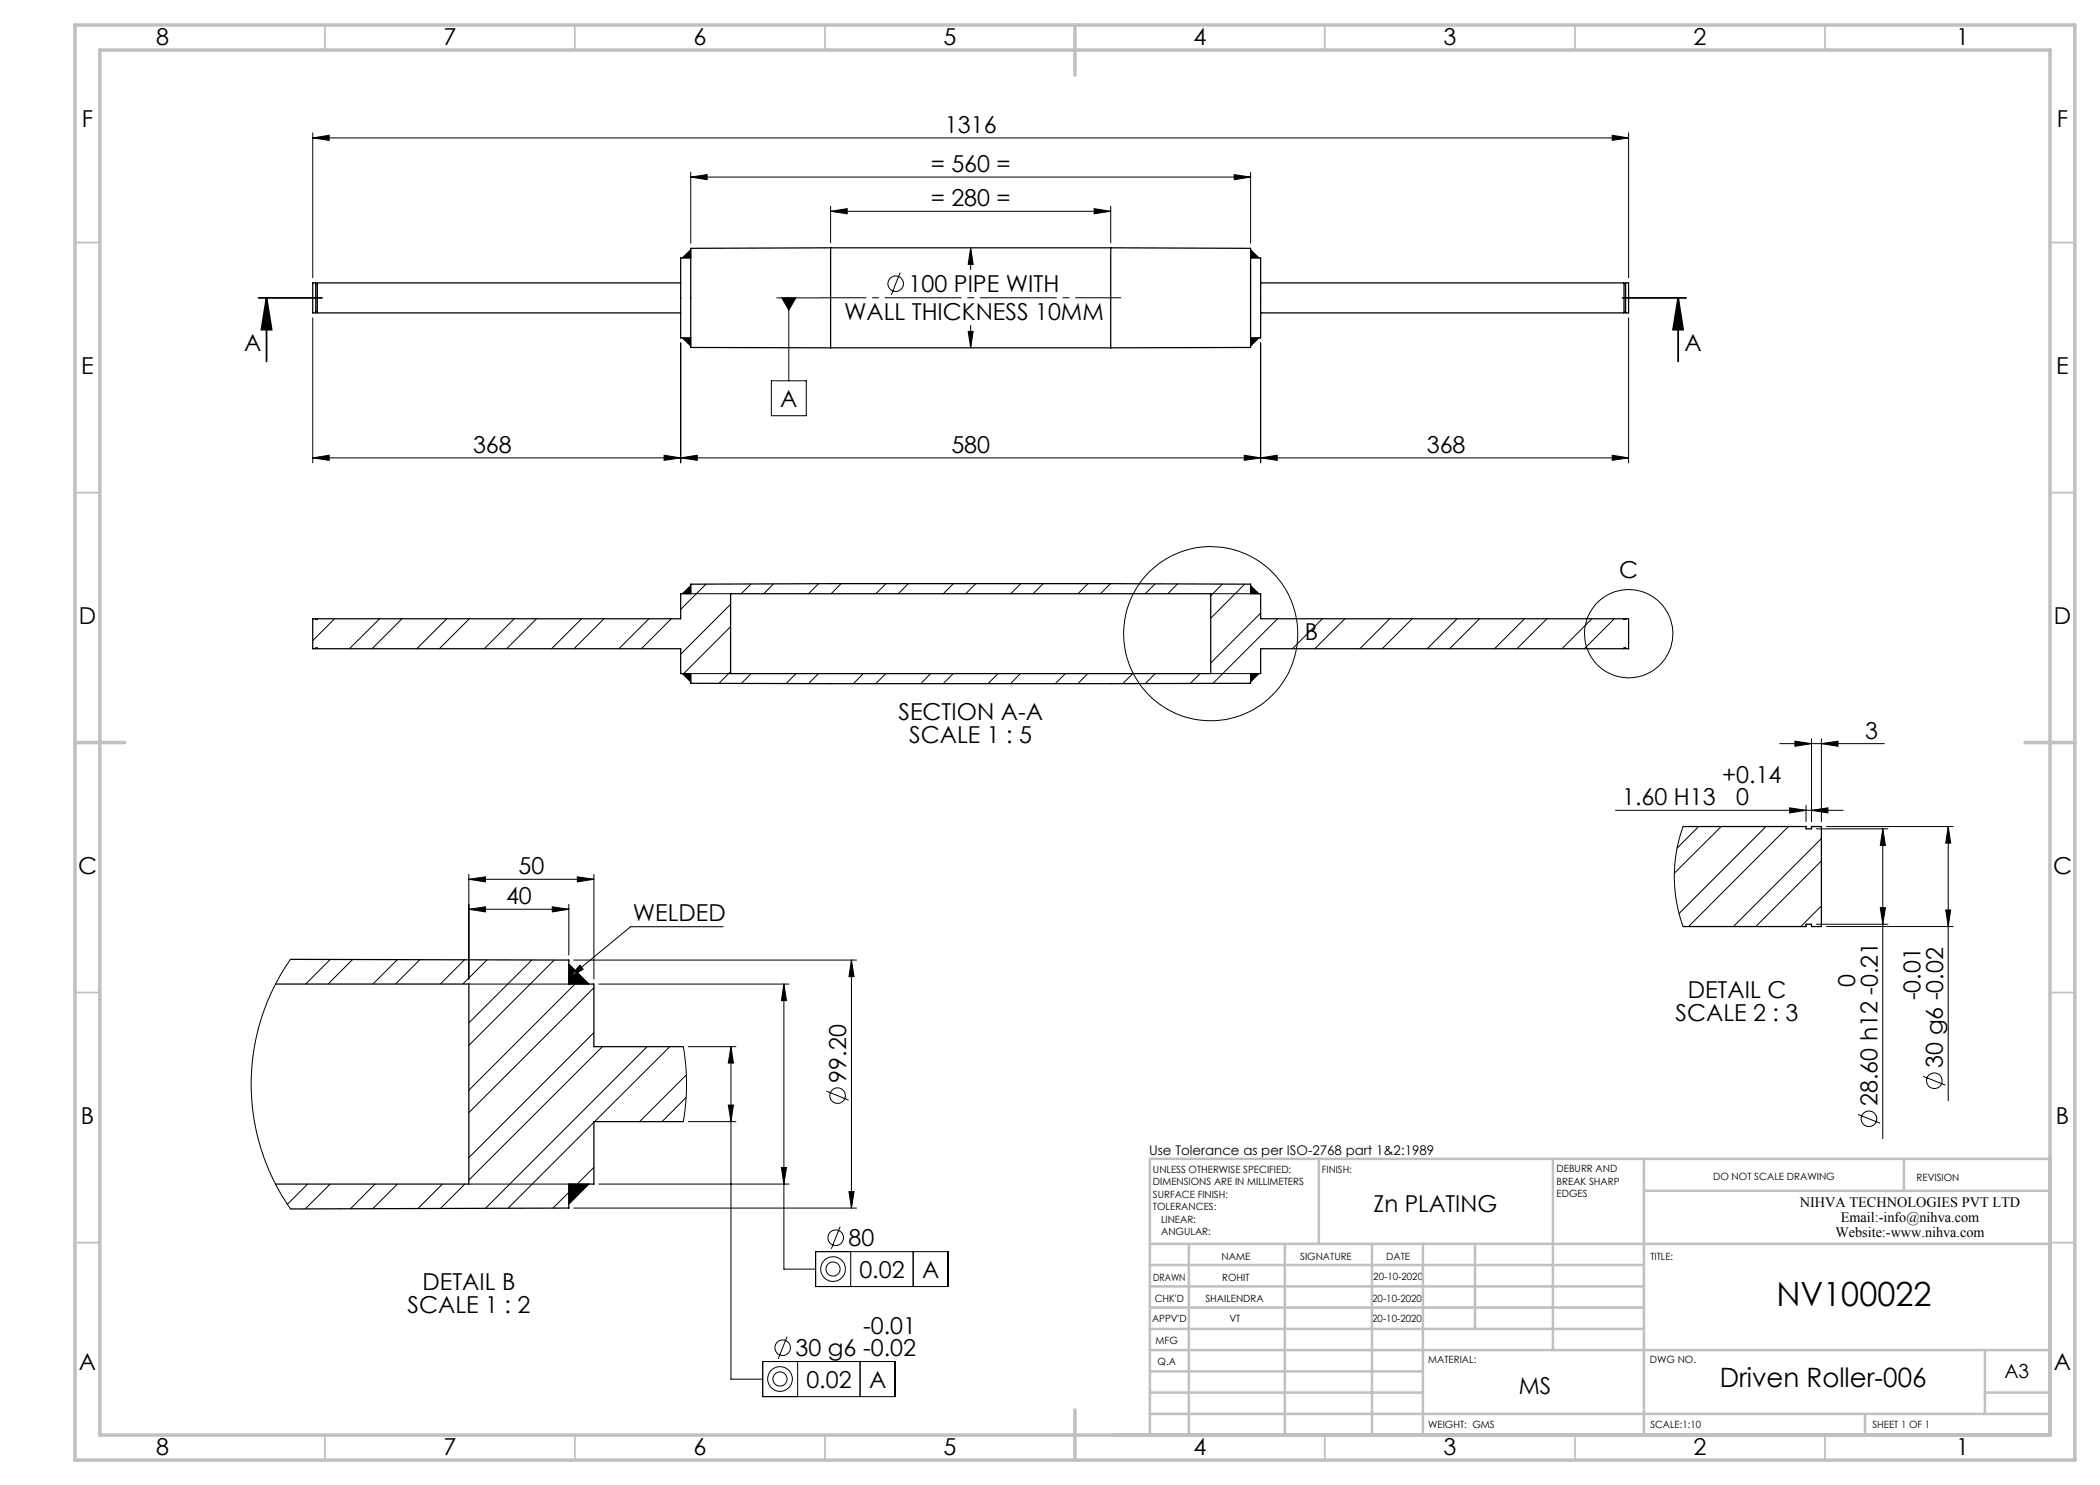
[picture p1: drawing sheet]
<svg xmlns="http://www.w3.org/2000/svg" width="420mm" height="297mm" viewBox="0 0 420 297" stroke-linecap="round" stroke-linejoin="round" font-family="sans-serif">
<g fill="none" stroke="#000" stroke-width=".2">
<path d="M62.5 27.6l3.3-.5v1zM62.5 26.6v29M62.5 27.6h263.2M138.1 35.4l3.3-.5v1zM138.1 34.4v14.2M138.1 35.4h112M246.8 34.9l3.3 .5-3.3 .5zM250.1 34.4v14.2M322.4 27.1l3.3 .5-3.3 .5zM325.7 26.6v29M136.5 51.6l1.6-1.6v1.6zM138.1 50l-1.6 1.6"/>
<path d="M155.4 59.6h8.7M156.4 59.6h2.8l-1.4 2.4zM157.8 59.6v16.6M166.1 42.3l3.3-.6v1.1zM166.1 41.2v7.4M166.1 42.3h56M180 54.5l-1.7 4.5M194.1 49.6l.5 3.3h-1zM194.1 49.6v4.3M218.8 41.7l3.3 .6-3.3 .5zM222.1 41.2v7.4M250.1 50l1.6 1.6h-1.6z"/>
<path d="M250.1 50l1.6 1.6M62.5 63.6v29M136.1 68.6v24M136.5 67.6l1.6 1.6M136.5 67.6h1.6v1.6zM154.3 76.2h7v6.9h-7zM193.6 66.3h1l-.5 3.3zM194.1 65.1v4.5M250.1 67.6h1.6l-1.6 1.6zM251.7 67.6l-1.6 1.6M252.1 68.6v24M325.7 63.6v29"/>
<path d="M62.5 91.6l3.3-.6v1.1zM62.5 91.6h263.2M132.8 91l3.3 .6-3.3 .5zM136.1 91.6l3.4-.6v1.1zM248.8 91l3.3 .6-3.3 .5zM252.1 91.6l3.3-.6v1.1zM322.4 91l3.3 .6-3.3 .5zM136.5 118.7l1.6-1.5v1.5zM138.1 118.7h8M138.1 117.2l-1.6 1.5M141.2 116.8l-5.1 5.1M150.2 116.8l-2 1.9"/>
<path d="M154.7 116.8l-1.9 1.9M163.7 116.7l-2 2M168.2 116.7l-2 2M177.2 116.7l-2 2M181.7 116.7l-2 2M190.7 116.7l-2 2M195.2 116.7l-2.1 2M204.2 116.7l-2.1 2M208.6 116.7l-2 2M217.6 116.7l-2 2M222.1 116.7l-2 2M231 116.8l-1.9 1.9"/>
<path d="M235.5 116.8l-1.9 1.9M242.1 118.7h8M244.5 116.8l-2.4 2.4M249 116.8l-6.9 6.8M250.1 117.2l1.6 1.5h-1.6zM250.1 117.2l1.6 1.5M66.9 123.8l-4.4 4.3M75.9 123.8l-6 5.9M80.4 123.8l-6 5.9M89.4 123.8l-6 5.9M93.9 123.8l-6 5.9M102.8 123.8l-6 5.9"/>
<path d="M107.3 123.8l-6 5.9M116.3 123.8l-6 5.9M120.8 123.8l-6 5.9M129.8 123.8l-6 5.9M134.3 123.8l-6 5.9M136.5 134.7l1.6 1.6M136.5 134.7h1.6v1.6zM138.1 134.7h8M146.1 120.9l-10 9.9M146.1 134.3l-2.3 2.4M146.1 125.3l-9.4 9.4M150.2 134.7l-1.9 2"/>
<path d="M159.2 134.7l-2 2M163.7 134.7l-2 2M172.6 134.7l-1.9 2M177.2 134.7l-2 2M186.1 134.7l-2 2M190.6 134.7l-2 2M199.6 134.7l-2 2M204.1 134.7l-2 2M213.1 134.7l-2 2M217.6 134.7l-2 2M226.6 134.7l-2.1 2M231 134.7l-1.9 2"/>
<path d="M240 134.7l-1.9 2M242.1 134.7h8M250.1 134.7h1.6l-1.6 1.6zM251.7 134.7l-1.6 1.6M252.1 122.6l-10 10M255.5 123.8l-12.9 12.9M264.5 123.8l-6 5.9M269 123.8l-6 5.9M278 123.8l-6 5.9M282.4 123.8l-6 5.9M291.4 123.8l-6 5.9M295.9 123.8l-6 5.9"/>
<path d="M304.9 123.8l-6 5.9M309.4 123.8l-6 5.9M318.4 123.8l-6 5.9M322.9 123.8l-6 5.9M356 148.7h20.9M359 148.2l3.3 .5-3.3 .6zM362.3 147.7v16.6M364.3 148.7l3.3-.5v1.1zM364.3 147.7v16.6M93.8 175.9l3.3-.5v1zM93.8 174.9v20.9M93.8 175.9h25"/>
<path d="M115.5 175.4l3.3 .5-3.3 .5zM118.8 174.9v20.9M323.1 162.1h45.6M336.6 165.3l-.6 2-.6 2.4-.3 2-.2 3v2.7l.3 2.5 .5 2.6 .9 2.8M339.7 165.3l-4.3 4.3M344.2 165.3l-9.3 9.4M353.2 165.3l-17.4 17.4M357.7 165.3l-20 20M357.9 161.6l3.3 .5-3.3 .5zM361.2 161.1v3.2M362.3 162.1l3.3-.5v1zM363.3 165.8h14.3"/>
<path d="M364.3 167.7l-17.6 17.6M364.3 172.2l-13.1 13.1M365.3 165.3h25.3M376.6 165.8l.5 3.3h-1zM376.6 165.8v61.9M389.6 165.3l.5 3.3h-1zM389.6 165.3v54.9M58.1 191.9l-1.6 2.4-1.5 2.8-1.4 2.9-1.2 3.3-.9 3-.6 3-.5 3.1-.2 3.2 .1 4 .4 3.4 .5 3.1 1 3.6 .8 2.5 1.6 3.6 1.4 2.7 2.1 3.3M66.1 191.9l-5 4.9M70.5 191.9l-4.9 4.9M79.5 191.9l-4.9 4.9M84 191.9l-4.9 4.9"/>
<path d="M92.9 191.9l-4.8 4.9M93.8 181.9l3.3-.5v1zM93.8 196.8h20M93.8 181.9h20M97.4 192l-4.8 4.8M106.4 192l-12.6 12.6M110.5 181.4l3.3 .5-3.3 .5zM110.8 192l-17 17.1M113.8 180.9v10.1M113.8 192.8l4 4M113.8 192.8l4 4h-4zM114.8 192h56.5"/>
<path d="M115 196.8l-21.2 21.2M116 193l.6 .8-2.8 1.7zM118.8 197.6l-25 24.9M119.8 196.8h38M144.6 185.3h-18.5l-12.3 10.2M156.8 196.8l.5 3.3h-1zM156.8 196.8v57h6.3M170.3 192v49.6M170.3 192l.5 3.3h-1zM363.3 184.9h14.3M364.3 181.2l-4.1 4.1M365.3 185.3h25.3"/>
<path d="M376.1 181.5h1l-.5 3.4zM389.1 182h1l-.5 3.3zM118.8 206.5l-25 25M120.5 209.3l-26.7 26.7M129.4 209.3l-32.3 32.4M133.9 209.3l-15 15M136.7 209.3l.4 2.7 .2 3.4-.1 4.8-.5 4.1M137.2 219.5l-4.8 4.8M137.3 215l-9.4 9.3M137.7 209.3h9.5M146.2 209.3l.5 3.3h-1zM146.2 209.3v66.5h6.3"/>
<path d="M165.3 218.2l4.4 1.8M384.6 215.3l4.5 1.7M61.5 236.8l-4 4.1M66 236.8l-4.9 5M75 236.8l-4.9 5M79.5 236.8l-4.9 4.9M88.5 236.8l-4.9 4.9M93 236.8l-4.9 4.9M93.8 236.8h20M113.8 238.5l-3.2 3.1M113.8 236.8h4l-4 4zM117.8 236.8l-4 4"/>
<path d="M118.8 233.5l-3.4 3.3M118.8 224.5l-17.2 17.1M119.8 236.8h38M137.7 224.3h9.5M145.7 221h1l-.5 3.3zM156.3 233.5h1l-.5 3.3zM169.8 238.3h1l-.5 3.3zM371.6 222.9l4.4 1.7M114.8 241.6h56.5M163.1 250.3h26.5v7h-26.5zM168 245.3l-1.7 4.5M170.1 250.3v7"/>
<path d="M182.6 250.3v7M152.5 272.3h26.5v7h-26.5zM157.4 267.3l-1.8 4.5M159.5 272.3v7M172 272.3v7"/>
<circle cx="179.1" cy="56.7" r="1.55"/>
<circle cx="242.1" cy="126.7" r="17.4"/>
<circle cx="325.7" cy="126.7" r="8.8"/>
<circle cx="167.5" cy="219.1" r="1.56"/>
<circle cx="386.9" cy="216.2" r="1.56"/>
<circle cx="373.8" cy="223.8" r="1.55"/>
<circle cx="166.6" cy="253.8" r="1.42"/>
<circle cx="166.6" cy="253.8" r="2.47"/>
<circle cx="167.1" cy="247.5" r="1.56"/>
<circle cx="156" cy="275.8" r="2.48"/>
<circle cx="156" cy="275.8" r="1.41"/>
<circle cx="156.5" cy="269.6" r="1.55"/>
</g>
<path d="M51.7 59.6h12.7M53.3 59.6l1 6.3h-2zM53.3 59.6v12.7M324.5 59.6h12.7M335.6 59.6l1 6.3h-2zM335.6 59.6v12.7" fill="none" stroke="#000" stroke-width=".35"/>
<path d="M164.2 59.6h60" fill="none" stroke="#000" stroke-width=".2" stroke-dasharray="15.2 1.3 1.3 1.3" stroke-dashoffset="6.2"/>
<g fill="none" stroke="#c0c0c0" stroke-width=".35">
<path d="M65 5v5M115 5v5M165 5v5M265 5v5M315 5v5M365 5v5M15 48.5h5M410 48.5h5M15 98.5h5M410 98.5h5M15 198.5h5M410 198.5h5"/>
<path d="M15 248.5h5M410 248.5h5M65 287v5M115 287v5M165 287v5M265 287v5M315 287v5M365 287v5"/>
</g>
<g fill="none" stroke="#c0c0c0" stroke-width=".5">
<path d="M263.8 231.8v17M310.6 231.8v38.2M328.8 231.8v55.2M328.8 238.2h81.2M380.8 231.8v6.4M410 231.8h-180v55.2M230 248.8h180M230 257.3h98.8M230 253h98.8M237.8 248.8v38.2M257 248.8v38.2M274.4 248.8v38.2"/>
<path d="M284.6 248.8v38.2M295 248.8v17M230 265.8h98.8M230 261.5h98.8M230 278.5h54.6M230 274.3h54.6M230 270h180M397 278.5h13M397 270v12.8M230 282.8h180M373 282.8v4.2"/>
</g>
<path d="M15 5h400v287h-400zM20 10h390v277h-390zM215 5v10M15 148.5h10M405 148.5h10M215 282v10" fill="none" stroke="#c0c0c0" stroke-width=".7"/>
<g fill="#000">
<path d="M156.4 59.6l1.4 2.4 1.4-2.4zM250.1 50v1.6h1.6zM250.1 67.6h1.6l-1.6 1.6zM136.5 51.6h1.6v-1.6zM136.5 67.6h1.6v1.6zM250.1 117.2v1.5h1.6zM250.1 134.7h1.6l-1.6 1.6zM136.5 118.7h1.6v-1.5zM136.5 134.7h1.6v1.6zM116 193l.6 .8-2.8 1.7zM113.8 192.8v4h4zM113.8 236.8h4l-4 4z"/>
<path d="M166.1 42.3l3.3-.6v1.1zM218.8 41.7l3.3 .6-3.3 .5zM138.1 35.4l3.3-.5v1zM246.8 34.9l3.3 .5-3.3 .5zM62.5 91.6l3.3-.6v1.1zM132.8 91l3.3 .6-3.3 .5zM136.1 91.6l3.4-.6v1.1zM248.8 91l3.3 .6-3.3 .5zM252.1 91.6l3.3-.6v1.1zM322.4 91l3.3 .6-3.3 .5zM62.5 27.6l3.3-.5v1zM322.4 27.1l3.3 .5-3.3 .5zM194.1 49.6l.5 3.3h-1zM193.6 66.3h1l-.5 3.3zM156.8 196.8l.5 3.3h-1zM156.3 233.5h1l-.5 3.3zM146.2 209.3l.5 3.3h-1zM145.7 221h1l-.5 3.3z"/>
<path d="M335.6 59.6l1 6.3h-2zM53.3 59.6l1 6.3h-2z"/>
<path d="M359 148.2l3.3 .5-3.3 .6zM364.3 148.7l3.3-.5v1.1z"/>
<path d="M357.9 161.6l3.3 .5-3.3 .5zM362.3 162.1l3.3-.5v1z"/>
<path d="M376.6 165.8l.5 3.3h-1zM376.1 181.5h1l-.5 3.4z"/>
<path d="M389.6 165.3l.5 3.3h-1zM389.1 182h1l-.5 3.3z"/>
<path d="M93.8 181.9l3.3-.5v1zM110.5 181.4l3.3 .5-3.3 .5zM93.8 175.9l3.3-.5v1zM115.5 175.4l3.3 .5-3.3 .5z"/>
<path d="M170.3 192l.5 3.3h-1zM169.8 238.3h1l-.5 3.3z"/>
</g>
<g fill="none" stroke="#000" stroke-width=".25">
<path d="M62.5 56.6h.6v6h-.6zM63.1 56.7h.4M136.1 56.6h-72.6v6h72.6M138.1 51.6h-2v16h2M166.1 49.6l-28 .1v19.8l28 .1M166.1 49.6v20M166.1 49.6h56M222.1 49.6l28 .1v19.8l-84 .1M222.1 49.6v20M250.1 51.6h2v16h-2M252.1 56.6h72.7v6h-72.7M324.8 56.7h.3"/>
<path d="M325.1 56.6h.6v6h-.6zM63.1 62.4h.4M324.8 62.4h.3M146.1 118.7h96v16h-96zM62.5 123.8h.6v.1h.4v-.1h72.6v-5.1h2v-1.9l28-.1 84 .1v1.9h2v5.1h72.7v.1l.9-.1v5.9h-.6v-.1h-.3v.1h-72.7v5h-2v2h-112v-2h-2v-5h-72.6v-.1l-1 .1zM336.6 165.3h24.6v.5h1.1v-.5h2v20h-2v-.4h-1.1v.4h-24.6M55.1 196.8h38.7v40h-38.7M58.1 191.9l55.7 .1v4.8h5v12.5h17.9M136.7 224.3h-17.9v12.5h-5v4.8l-55.7 .2"/>
</g>
<text font-size="6.7" x="355.3" y="261.2">NV100022</text>
<text font-size="5.3" x="343.9" y="277.4">Driven Roller-006</text>
<g font-size="4.7">
<text x="31.2" y="9">8</text>
<text x="88.7" y="9">7</text>
<text x="138.7" y="9">6</text>
<text x="188.7" y="9">5</text>
<text x="238.7" y="9">4</text>
<text x="288.7" y="9">3</text>
<text x="338.7" y="9">2</text>
<text x="391.2" y="9">1</text>
<text x="16.4" y="25.5">F</text>
<text x="189" y="26.5">1316</text>
<text x="411.4" y="25.5">F</text>
<text x="186.2" y="34.4">= 560 =</text>
<text x="186.2" y="41.2">= 280 =</text>
<text x="181.7" y="58.4">100 PIPE WITH</text>
<text x="168.8" y="64">WALL THICKNESS 10MM</text>
<text x="48.8" y="70.2">A</text>
<text x="336.9" y="70.2">A</text>
<text x="16.2" y="74.7">E</text>
<text x="411.2" y="74.7">E</text>
<text x="156" y="81.4">A</text>
<text x="94.6" y="90.5">368</text>
<text x="190.3" y="90.5">580</text>
<text x="285.4" y="90.5">368</text>
<text x="323.8" y="115.6">C</text>
<text x="15.8" y="124.7">D</text>
<text x="410.8" y="124.7">D</text>
<text x="260.9" y="128.1">B</text>
<text x="179.7" y="144">SECTION A-A</text>
<text x="181.9" y="148.5">SCALE 1 : 5</text>
<text x="373" y="147.7">3</text>
<text x="324.4" y="161">1.60 H13</text>
<text x="344.4" y="156.5">+0.14</text>
<text x="347.3" y="161">0</text>
<text x="15.6" y="174.7">C</text>
<text x="103.7" y="174.8">50</text>
<text x="410.6" y="174.7">C</text>
<text x="101.2" y="180.8">40</text>
<text x="126.6" y="184.3">WELDED</text>
<text x="371" y="197.4" transform="rotate(-90 371 197.4)">0</text>
<text x="337.6" y="199.6">DETAIL C</text>
<text x="384.1" y="200.1" transform="rotate(-90 384.1 200.1)">-0.01</text>
<text x="335.1" y="204.2">SCALE 2 : 3</text>
<text x="388.6" y="213.6" transform="rotate(-90 388.6 213.6)">30 g6 -0.02</text>
<text x="169.2" y="216.5" transform="rotate(-90 169.2 216.5)">99.20</text>
<text x="375.5" y="221.2" transform="rotate(-90 375.5 221.2)">28.60 h12 -0.21</text>
<text x="16.2" y="224.7">B</text>
<text x="411.2" y="224.7">B</text>
<text x="274.7" y="242.4">Zn PLATING</text>
<text x="169.7" y="249.2">80</text>
<text x="171.9" y="255.6">0.02</text>
<text x="184.4" y="255.6">A</text>
<text x="81.5" y="262.5">SCALE 1 : 2</text>
<text x="84.5" y="258">DETAIL B</text>
<text x="172.6" y="266.8">-0.01</text>
<text x="15.8" y="274">A</text>
<text x="159.1" y="271.2">30 g6 -0.02</text>
<text x="410.8" y="274">A</text>
<text x="161.3" y="277.6">0.02</text>
<text x="173.8" y="277.6">A</text>
<text x="303.7" y="278.9">MS</text>
<text x="31.2" y="291">8</text>
<text x="88.7" y="291">7</text>
<text x="138.7" y="291">6</text>
<text x="188.7" y="291">5</text>
<text x="238.7" y="291">4</text>
<text x="288.7" y="291">3</text>
<text x="338.7" y="291">2</text>
<text x="391.2" y="291">1</text>
</g>
<text font-size="3.9" x="400.9" y="275.5">A3</text>
<g font-size="2.9">
<text x="360" y="241.3">NIHVA TECHNOLOGIES PVT LTD</text>
<text x="368.2" y="244.3">Email:-info@nihva.com</text>
<text x="367.1" y="247.3">Website:-www.nihva.com</text>
</g>
<text font-size="2.7" x="229.8" y="231.1">Use Tolerance as per ISO-2768 part 1&amp;2:1989</text>
<g font-size="2">
<text x="230.6" y="234.6">UNLESS OTHERWISE SPECIFIED:</text>
<text x="230.6" y="237.1">DIMENSIONS ARE IN MILLIMETERS</text>
<text x="230.6" y="239.6">SURFACE FINISH:</text>
<text x="264.4" y="234.6">FINISH:</text>
<text x="311.3" y="234.5">DEBURR AND</text>
<text x="311.3" y="237">BREAK SHARP</text>
<text x="311.3" y="239.5">EDGES</text>
<text x="342.6" y="236">DO NOT SCALE DRAWING</text>
<text x="383.3" y="236.2">REVISION</text>
<text x="230.6" y="242.1">TOLERANCES:</text>
<text x="232.2" y="244.6">LINEAR:</text>
<text x="232.2" y="247.1">ANGULAR:</text>
<text x="244.3" y="252">NAME</text>
<text x="260" y="251.9">SIGNATURE</text>
<text x="277.2" y="251.9">DATE</text>
<text x="330.1" y="251.9">TITLE:</text>
<text x="230.6" y="256.1">DRAWN</text>
<text x="244.4" y="256.1">ROHIT</text>
<text x="274.7" y="255.9">20-10-2020</text>
<text x="230.9" y="260.3">CHK'D</text>
<text x="241.1" y="260.3">SHAILENDRA</text>
<text x="274.4" y="260.3">20-10-2020</text>
<text x="230.4" y="264.4">APPV'D</text>
<text x="231.1" y="268.8">MFG</text>
<text x="245.9" y="264.4">VT</text>
<text x="274.4" y="264.4">20-10-2020</text>
<text x="231.5" y="273">Q.A</text>
<text x="285.6" y="272.5">MATERIAL:</text>
<text x="330" y="272.5">DWG NO.</text>
<text x="285.6" y="285.5">WEIGHT: GMS</text>
<text x="330.1" y="285.6">SCALE:1:10</text>
<text x="374.5" y="285.6">SHEET 1 OF 1</text>
</g>
</svg>
